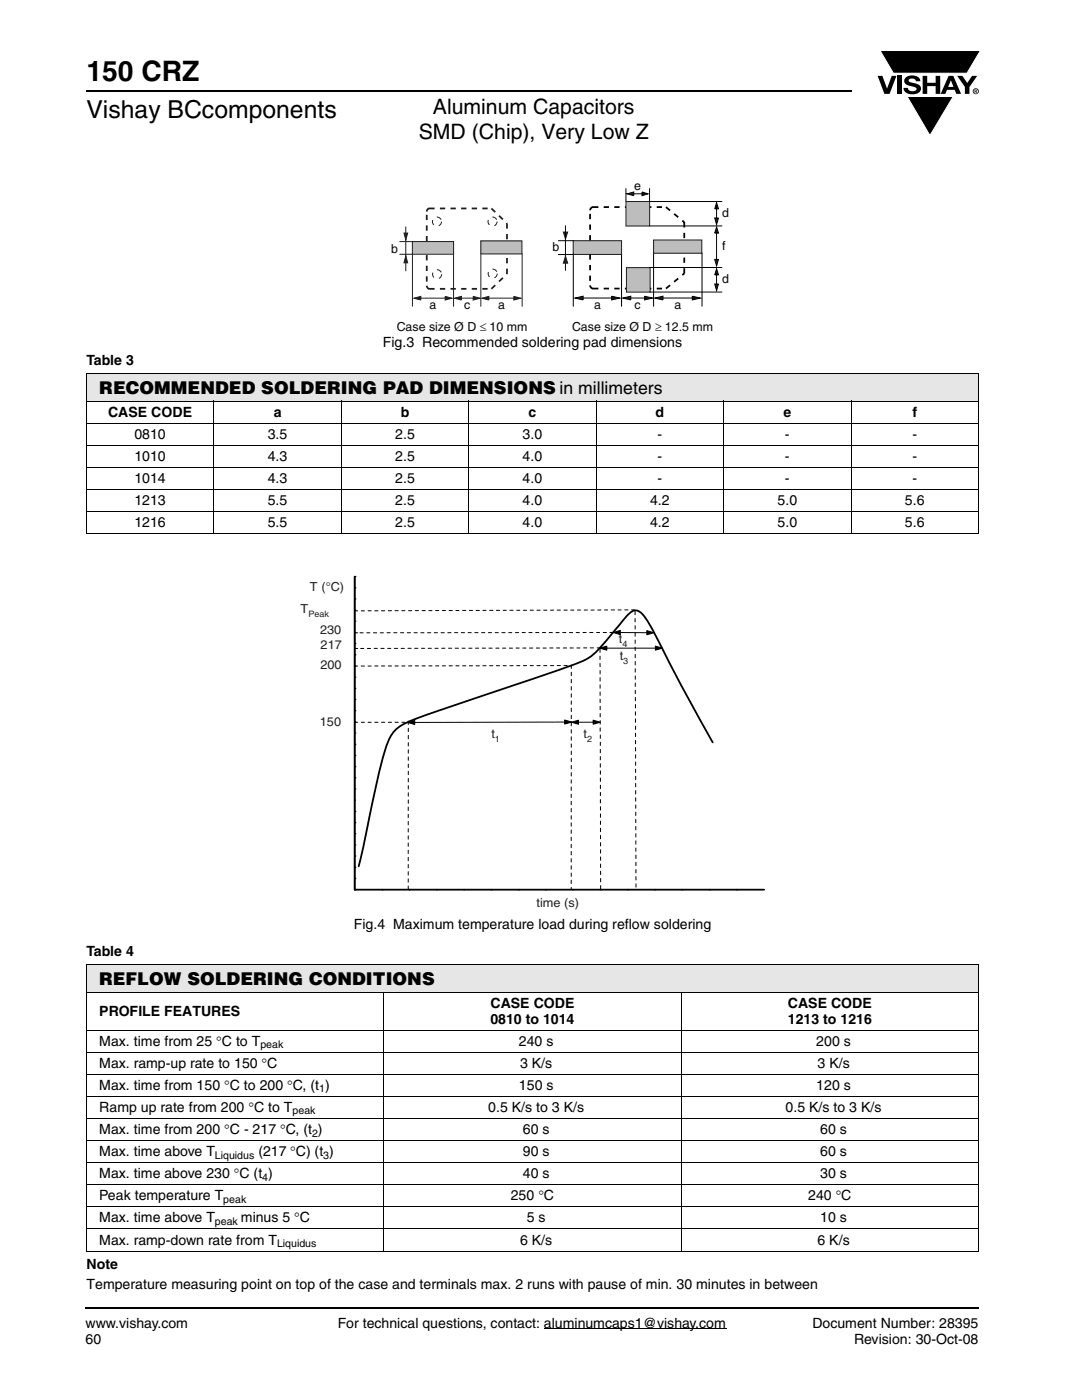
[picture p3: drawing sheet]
<svg xmlns="http://www.w3.org/2000/svg" width="216mm" height="279mm" viewBox="0 0 216 279" stroke-linecap="round" stroke-linejoin="round" font-family="sans-serif">
<g fill="#000">
<path d="M175.1 15.1h1l.9 2.6 .9-2.6h1l-1.4 3.6h-1zM175.6 10.1h20l-2.7 4.5h-14.6zM179 15.1h.9v3.6h-.9zM180.8 15.4a2.1 2.1 0 0 1 2.7 .4l.1 .4h-.8a.79 .79 0 0 0-.7-.5 .79 .79 0 0 0-.8 .4l.2 .3 1 .2a1.08 1.08 0 0 1 1.3 1 1.08 1.08 0 0 1-1.1 1.2 1.73 1.73 0 0 1-2.4-1.3h.9a.96 .96 0 0 0 .8 .7 .96 .96 0 0 0 .9-.4 1.31 1.31 0 0 0-1.2-.6 1.03 1.03 0 0 1-1.1-.6 1.03 1.03 0 0 1 .2-1.2zM184.1 15.1h.9v1.4h1.7v-1.4h.9v3.6h-.9v-1.5h-1.7v1.5h-.9zM181 19.3h9.2l-4.6 7.8zM191 15.1h1l1 1.5 1-1.5h1l-1.6 2.3v1.3h-.9v-1.4z"/>
<path d="M189.7 16l-.5 1.3h1.1zM189.3 15.1h.9l1.6 3.6h-1l-.3-.8h-1.5l-.4 .8h-.9z"/>
<path d="M194.6 18v.2l.2-.1v-.1zM194.5 17.9h.4l.1 .2-.2 .2 .2 .2-.3-.2-.1 .2h-.1zM194.2 18.2a.5 .5 0 0 0 1 0 .5 .5 0 0 0-1 0zM194.1 18.2a.6 .6 0 0 1 1.2 0 .6 .6 0 0 1-1.2 0z"/>
</g>
<path d="M175.6 10.1h20l-2.7 4.5h-14.6zM181 19.3h9.2l-4.6 7.8z" fill="none" stroke="#fff" stroke-width=".2"/>
<path d="M108.5 265.2h36.4" fill="none" stroke="#000" stroke-width=".2"/>
<path d="M17.3 18.2h152.7M17.1 261.1h178.2" fill="none" stroke="#000" stroke-width=".36"/>
<path d="M78.1 35.7h67.4v30.8h-67.4z" fill="#fff"/>
<path d="M95.9 48.1h8.2v2.6h-8.2z" fill="#bcbdbf"/>
<path d="M90.5 50.7v10.5M95.9 48.1h8.2v2.6h-8.2zM95.9 50.7v10.5" fill="none" stroke="#211e1e" stroke-width=".2"/>
<path d="M82.3 48.2h8.2v2.5h-8.2z" fill="#bcbdbf"/>
<path d="M79.7 48.2h2.6M82.3 48.2h8.2v2.5h-8.2zM82.3 50.7v10.5M104.2 50.6v10.6" fill="none" stroke="#211e1e" stroke-width=".2"/>
<path d="M80.6 46.5h.7l-.3 1.4z" fill="#211e1e"/>
<path d="M80.6 46.5h.7l-.3 1.4zM81 45.2v8.9" fill="none" stroke="#211e1e" stroke-width=".2"/>
<path d="M85.2 42.2l.1-.4 .4-.2M85.2 48.2v-6M85.2 50.9v6.1M85.2 57l.1 .4 .4 .2M85.7 41.6h12.4M85.7 57.6h12.4M98.1 41.6l3.1 3M98.1 57.6l3.1-2.9M101.2 44.6v3.4M101.2 54.7v-4" fill="none" stroke="#211e1e" stroke-width=".35" stroke-dasharray="1.1 1.1" stroke-linecap="butt"/>
<path d="M94.4 59.1l1.4 .4-1.4 .4z" fill="#211e1e"/>
<path d="M94.4 59.1l1.4 .4-1.4 .4z" fill="none" stroke="#211e1e" stroke-width=".2" stroke-dasharray="5.3 1.1" stroke-linecap="butt"/>
<path d="M91.4 59.5h3.9" fill="none" stroke="#211e1e" stroke-width=".2"/>
<path d="M90.7 59.5l1.4-.4v.8z" fill="#211e1e"/>
<path d="M90.7 59.5l1.4-.4v.8z" fill="none" stroke="#211e1e" stroke-width=".2" stroke-dasharray="5.3 1.1" stroke-linecap="butt"/>
<path d="M102.5 59.1l1.4 .4-1.4 .4z" fill="#211e1e"/>
<path d="M102.5 59.1l1.4 .4-1.4 .4z" fill="none" stroke="#211e1e" stroke-width=".2" stroke-dasharray="5.3 1.1" stroke-linecap="butt"/>
<path d="M96.9 59.5h6" fill="none" stroke="#211e1e" stroke-width=".2"/>
<path d="M96.2 59.5l1.3-.4v.8z" fill="#211e1e"/>
<path d="M96.2 59.5l1.3-.4v.8z" fill="none" stroke="#211e1e" stroke-width=".2" stroke-dasharray="5.3 1.1" stroke-linecap="butt"/>
<path d="M88.8 59.1l1.4 .4-1.4 .4z" fill="#211e1e"/>
<path d="M88.8 59.1l1.4 .4-1.4 .4z" fill="none" stroke="#211e1e" stroke-width=".2" stroke-dasharray="5.3 1.1" stroke-linecap="butt"/>
<path d="M83.1 59.5h6.3" fill="none" stroke="#211e1e" stroke-width=".2"/>
<path d="M82.6 59.5l1.4-.4v.8z" fill="#211e1e"/>
<path d="M82.6 59.5l1.4-.4v.8z" fill="none" stroke="#211e1e" stroke-width=".2" stroke-dasharray="5.3 1.1" stroke-linecap="butt"/>
<g fill="none" stroke="#211e1e" stroke-width=".2" stroke-dasharray="1.1 1.1" stroke-linecap="butt">
<circle cx="87.2" cy="44.2" r=".9"/>
<circle cx="87.2" cy="54.7" r=".9"/>
<circle cx="98.3" cy="44.2" r=".9"/>
<circle cx="98.3" cy="54.6" r=".9"/>
</g>
<path d="M79.7 50.7h2.6" fill="none" stroke="#211e1e" stroke-width=".2"/>
<path d="M81 51.1l.3 1.3h-.7z" fill="#211e1e"/>
<path d="M81 51.1l.3 1.3h-.7z" fill="none" stroke="#211e1e" stroke-width=".2"/>
<path d="M130.4 47.9h9.6v2.6h-9.6z" fill="#bcbdbf"/>
<path d="M130.4 47.9h9.6v2.6h-9.6z" fill="none" stroke="#211e1e" stroke-width=".2"/>
<path d="M124 50.6v10.6M130.4 50.6v10.6" fill="none" stroke="#000" stroke-width=".2"/>
<path d="M114.4 48h9.6v2.8h-9.6z" fill="#bcbdbf"/>
<path d="M114.4 48h9.6v2.8h-9.6z" fill="none" stroke="#211e1e" stroke-width=".2"/>
<path d="M111.3 48h3.1M114.4 50.6v10.6M140.1 50.5v10.7" fill="none" stroke="#000" stroke-width=".2"/>
<path d="M112.4 46.3h.9l-.5 1.4z" fill="#211e1e"/>
<path d="M112.4 46.3h.9l-.5 1.4z" fill="none" stroke="#211e1e" stroke-width=".2"/>
<path d="M112.8 45v9" fill="none" stroke="#000" stroke-width=".2"/>
<path d="M117.7 42a.66 .66 0 0 1 .6-.7M117.7 48v-6M117.7 50.8v6.2M117.7 57a.66 .66 0 0 0 .6 .6M118.3 41.3h14.6M118.3 57.6h14.6M132.9 41.3l3.6 3M132.9 57.6l3.6-3M136.5 44.3v3.6M136.5 54.6v-4" fill="none" stroke="#000" stroke-width=".35" stroke-dasharray="1.1 1.1" stroke-linecap="butt"/>
<path d="M128.6 59.1l1.6 .4-1.6 .4z" fill="#211e1e"/>
<path d="M128.6 59.1l1.6 .4-1.6 .4z" fill="none" stroke="#000" stroke-width=".2" stroke-dasharray="5.3 1.1" stroke-linecap="butt"/>
<path d="M125.4 59.5h3.8" fill="none" stroke="#000" stroke-width=".2"/>
<path d="M124.3 59.5l1.6-.4v.8z" fill="#211e1e"/>
<path d="M124.3 59.5l1.6-.4v.8z" fill="none" stroke="#000" stroke-width=".2" stroke-dasharray="5.3 1.1" stroke-linecap="butt"/>
<path d="M138.1 59.1l1.7 .4-1.7 .4z" fill="#211e1e"/>
<path d="M138.1 59.1l1.7 .4-1.7 .4z" fill="none" stroke="#000" stroke-width=".2" stroke-dasharray="5.3 1.1" stroke-linecap="butt"/>
<path d="M131.8 59.5h6.8" fill="none" stroke="#000" stroke-width=".2"/>
<path d="M130.7 59.5l1.6-.4v.8z" fill="#211e1e"/>
<path d="M130.7 59.5l1.6-.4v.8z" fill="none" stroke="#000" stroke-width=".2" stroke-dasharray="5.3 1.1" stroke-linecap="butt"/>
<path d="M122.1 59.1l1.6 .4-1.6 .4z" fill="#211e1e"/>
<path d="M122.1 59.1l1.6 .4-1.6 .4z" fill="none" stroke="#000" stroke-width=".2" stroke-dasharray="5.3 1.1" stroke-linecap="butt"/>
<path d="M115.8 59.5h6.9" fill="none" stroke="#000" stroke-width=".2"/>
<path d="M114.7 59.5l1.7-.4v.8z" fill="#211e1e"/>
<path d="M114.7 59.5l1.7-.4v.8z" fill="none" stroke="#000" stroke-width=".2" stroke-dasharray="5.3 1.1" stroke-linecap="butt"/>
<path d="M111.3 50.8h3.1" fill="none" stroke="#000" stroke-width=".2"/>
<path d="M112.8 51.1l.5 1.4h-.9z" fill="#211e1e"/>
<path d="M112.8 51.1l.5 1.4h-.9z" fill="none" stroke="#211e1e" stroke-width=".2"/>
<path d="M124.9 40.2h4.7v4.9h-4.7z" fill="#bcbdbf"/>
<path d="M124.9 40.2h4.7v4.9h-4.7z" fill="none" stroke="#211e1e" stroke-width=".2"/>
<path d="M125 53.4h4.7v4.9h-4.7z" fill="#bcbdbf"/>
<path d="M125 53.4h4.7v4.9h-4.7z" fill="none" stroke="#211e1e" stroke-width=".2"/>
<path d="M128.1 38.3l1.2 .4-1.2 .4z" fill="#211e1e"/>
<path d="M128.1 38.3l1.2 .4-1.2 .4z" fill="none" stroke="#000" stroke-width=".2" stroke-dasharray="5.3 1.1" stroke-linecap="butt"/>
<path d="M126 38.7h2.4" fill="none" stroke="#000" stroke-width=".2"/>
<path d="M125.2 38.7l1.3-.4v.8z" fill="#211e1e"/>
<path d="M125.2 38.7l1.3-.4v.8zM124.9 40.2v-2.6M129.6 40.2v-2.6" fill="none" stroke="#000" stroke-width=".2" stroke-dasharray="5.3 1.1" stroke-linecap="butt"/>
<path d="M143 40.5l.4 1.2h-.8z" fill="#211e1e"/>
<path d="M143 40.5l.4 1.2h-.8z" fill="none" stroke="#000" stroke-width=".2" stroke-dasharray="5.3 1.1" stroke-linecap="butt"/>
<path d="M143 41.2v2.5" fill="none" stroke="#000" stroke-width=".2"/>
<path d="M142.6 43.5h.8l-.4 1.3z" fill="#211e1e"/>
<path d="M142.6 43.5h.8l-.4 1.3z" fill="none" stroke="#000" stroke-width=".2" stroke-dasharray="5.3 1.1" stroke-linecap="butt"/>
<path d="M143 45.3l.4 1.2h-.8z" fill="#211e1e"/>
<path d="M143 45.3l.4 1.2h-.8z" fill="none" stroke="#000" stroke-width=".2" stroke-dasharray="5.3 1.1" stroke-linecap="butt"/>
<path d="M143 46.2v5.9" fill="none" stroke="#000" stroke-width=".2"/>
<path d="M142.6 51.8h.8l-.4 1.3z" fill="#211e1e"/>
<path d="M142.6 51.8h.8l-.4 1.3z" fill="none" stroke="#000" stroke-width=".2" stroke-dasharray="5.3 1.1" stroke-linecap="butt"/>
<path d="M143 53.6l.4 1.3h-.8z" fill="#211e1e"/>
<path d="M143 53.6l.4 1.3h-.8z" fill="none" stroke="#000" stroke-width=".2" stroke-dasharray="5.3 1.1" stroke-linecap="butt"/>
<path d="M143 54.5v2.6" fill="none" stroke="#000" stroke-width=".2"/>
<path d="M142.6 56.7h.8l-.4 1.3z" fill="#211e1e"/>
<path d="M142.6 56.7h.8l-.4 1.3z" fill="none" stroke="#000" stroke-width=".2" stroke-dasharray="5.3 1.1" stroke-linecap="butt"/>
<path d="M129.6 40.2h14.5M129.6 45.1h14.5M129.6 53.4h14.5M129.6 58.3h14.5" fill="none" stroke="#000" stroke-width=".2"/>
<path d="M17.3 74.5h178v5.6h-178z" fill="#e6e6e6"/>
<g fill="none" stroke="#000" stroke-width=".2">
<path d="M17.2 74.5h178.1M17.3 74.6v31.8M42.7 79.9v26.7M68.1 79.9v26.7M93.5 79.9v26.7M119 79.9v26.7M144.4 79.9v26.7M169.8 79.9v26.7M195.3 74.6v31.8M17.2 80.1h178.1M17.2 84.5h178.1M17.2 88.9h178.1"/>
<path d="M17.2 93.3h178.1M17.2 97.7h178.1M17.2 102.1h178.1M17.2 106.5h178.1"/>
</g>
<path d="M60 114.9h92.5v66.7h-92.5z" fill="#fff"/>
<g fill="none" stroke="#000" stroke-width=".29">
<path d="M70.8 115.1h.1M70.8 117.3h.1M70.8 119.5h.1M70.8 115.1v62.5M70.8 121.8h.1M70.8 124h.1M70.8 126.2h.1M70.8 128.4h.1M70.8 130.7h.1M70.8 132.9h.1M70.8 135.1h.1M70.8 137.4h.1"/>
<path d="M70.8 139.6h.1M70.8 141.8h.1M70.8 144.1h.1M70.8 146.3h.1M70.8 148.5h.1M70.8 150.8h.1M70.8 153h.1M70.8 155.2h.1M70.8 157.5h.1M70.8 161.9h.1M70.8 164.2h.1M70.8 166.4h.1"/>
<path d="M70.8 168.6h.1M70.8 170.8h.1M70.8 173.1h.1M70.8 175.3h.1M70.8 177.6h.1M76.2 177.6h.1M81.7 177.6h.1M87.1 177.6h.1M92.5 177.6h.1M98 177.6h.1M103.4 177.6h.1M108.8 177.6h.1"/>
<path d="M114.3 177.6h.1M119.7 177.6h.1M125.2 177.6h.1M130.6 177.6h.1M136 177.6h.1M141.5 177.6h.1M146.9 177.6h.1M152.4 177.6h.1"/>
</g>
<path d="M70.8 115.1v62.5h81.6M142.2 148.2a555.1 555.1 0 0 1-12.6-23.7l-.9-1.3a2.03 2.03 0 0 0-2.5-1.2l-1.3 1.2-3.5 4.2a13.9 13.9 0 0 1-5.5 4.7l-6.6 2.4-16.8 5.6a110.6 110.6 0 0 0-12.1 4.5 6.9 6.9 0 0 0-3.4 4.6 304 304 0 0 0-4.9 21.7l-.5 2" fill="none" stroke="#000" stroke-width=".36"/>
<g fill="none" stroke="#000" stroke-width=".2">
<path d="M70.7 129.4h.7M70.7 126.3h.7M70.7 132.9h.7M70.7 121.9h.7M71.8 126.3h.7M72 129.4h.6M72.1 132.9h.6M72.1 121.9h.6M73.2 126.3h.6M73.3 129.4h.6M73.4 132.9h.7M73.4 121.9h.7"/>
<path d="M74.5 126.3h.7M74.7 129.4h.6M74.8 132.9h.6M74.8 121.9h.6M75.9 126.3h.6M76 129.4h.6M76.1 132.9h.7M76.1 121.9h.7M77.2 126.3h.7M77.4 129.4h.6M77.5 132.9h.6M78.1 121.9h-.6"/>
<path d="M78.6 126.3h.6M78.7 129.4h.6M78.8 132.9h.7M78.8 121.9h.7M79.9 126.3h.7M80 129.4h.7M80.2 132.9h.6M80.2 121.9h.6M81.3 126.3h.6M81.4 129.4h.6M81.5 121.9h.7M82.2 132.9h-.7"/>
<path d="M82.6 126.3h.7M82.7 129.4h.7M82.9 132.9h.6M82.9 121.9h.6M84 126.3h.6M84.1 129.4h.6M84.2 132.9h.7M84.2 121.9h.7M85.3 126.3h.7M85.4 129.4h.7M85.6 132.9h.6M85.6 121.9h.6"/>
<path d="M86.7 126.3h.6M86.8 129.4h.6M86.9 132.9h.7M87.6 121.8l-.7 .1M88 126.3h.7M88.3 121.8h.6M88.8 129.4h-.7M88.9 132.9h-.6M89.5 129.4h.6M89.6 132.9h.7M89.6 121.8h.7M90 126.3h-.6"/>
<path d="M90.7 126.3h.6M90.8 129.4h.7M91 132.9h.6M91 121.8h.6M92 126.3h.7M92.2 129.4h.6M92.3 132.9h.6M92.3 121.8h.6M93.4 126.3h.6M93.5 129.4h.7M93.6 132.9h.7M93.6 121.8h.7"/>
<path d="M94.7 126.3h.7M95 132.9h.6M95 121.8h.6M95.5 129.3l-.6 .1M96.1 126.3h.6M96.2 129.3h.7M96.3 132.9h.7M96.3 121.8h.7M97.4 126.3h.7M97.6 129.3h.6M97.7 132.9h.6M97.7 121.8h.6"/>
<path d="M98.8 126.3h.6M98.9 129.3h.7M99 132.9h.7M99 121.8h.7M100.1 126.3h.7M100.3 129.3h.6M100.4 132.9h.6M101 121.8h-.6M101.5 126.3h.6M101.6 129.3h.7M101.7 132.9h.7M101.7 121.8h.7"/>
<path d="M103 129.3h.6M103.1 121.8h.6M103.5 126.2l-.7 .1M103.7 132.8l-.6 .1M104.2 126.2h.6M104.3 129.3h.6M104.4 132.8h.7M104.4 121.8h.7M105.5 126.2h.7M105.7 129.3h.6M105.8 132.8h.6M105.8 121.8h.6"/>
<path d="M106.9 126.2h.6M107 129.3h.6M107.1 132.8h.7M107.1 121.8h.7M108.2 126.2h.7M108.4 129.3h.6M108.5 132.8h.6M108.5 121.8h.6M109.6 126.2h.6M109.7 129.3h.6M109.8 132.8h.7M110.5 121.8h-.7"/>
<path d="M110.9 126.2h.7M111.1 129.3h.6M111.2 132.8h.6M111.2 121.8h.6M112.3 126.2h.6M112.4 129.3h.6M112.5 132.8h.7M112.5 121.8h.7M113.6 126.2h.7M113.8 129.3h.6M113.9 132.8h.3M113.9 121.8h.6"/>
<path d="M114 132.7v.7M114 134.2v.6M114 135.6v.7M114 137v.7M114 138.5v.6M114 139.9v.7M115 126.2h.6M115.1 129.3h.6M115.2 121.7h.7M116.3 126.2h.7M116.4 129.3h.7M116.6 121.7h.6"/>
<path d="M117.7 126.2h.6M117.8 129.3h.6M117.9 121.7h.7M119 126.2h.7M119.1 129.3h.7M119.7 129.3l1.4-.4v.9zM119.7 129.5v.7M119.7 131v.6M119.7 132.4v.7M119.7 133.8v.7M119.7 135.2v.7M119.7 136.7v.7"/>
<path d="M119.7 138.1v.7M119.7 139.5l.1 .7M119.9 121.7h-.6M120.4 129.3h11.1M120.4 126.2h.6M120.6 121.7h.7M121.7 126.2h.6M122 121.7h.6M122.3 126.2l1.5-.4v.8zM123 126.2l6.8 .1M123.3 121.7h.6M124.7 121.7h.6"/>
<path d="M126 121.7h.6M126.7 122v.7M126.7 123.4v.7M126.7 124.9v.6M126.7 126.3v.7M126.7 127.7v.7M126.7 129.2l.1 .6M126.8 130.6v.7M126.8 132v.7M126.8 133.5v.6M126.8 134.9v.7M126.8 136.3v.7"/>
<path d="M126.8 137.8v.6M126.8 139.2v.7M129.1 125.9l1.4 .4-1.4 .4zM130.8 128.9l1.4 .4-1.4 .5zM70.7 144.1h.7M72.1 144.1h.6M73.4 144.1h.7M74.8 144.1h.6M76.1 144.1h.7M77.5 144.1h.6M78.8 144.1h.7M80.2 144.1h.6"/>
<path d="M81.3 144.2l1.5-.4v.8zM81.5 143.9v.7M81.5 145.3v.7M81.5 146.8v.6M81.5 148.2v.7M81.5 149.6v.7M81.5 151.1v.6M81.5 152.5v.7M81.5 153.9v.7M81.5 155.4v.6M81.5 156.8v.7M81.5 158.2v.7"/>
<path d="M81.5 159.6v.7M112.7 143.7l1.4 .4-1.4 .4zM113.4 144.1l-31.4 .1M114 155.6v.7M114 157.1v.6M114 158.5v.7M114 159.9v.7M114 141.3v.7M114 142.8v.6M114 144.2v.7M114 145.6v.7M114 147v.7"/>
<path d="M114 148.5v.6M114 149.9v.7M114 151.3v.7M114 152.8v.6M114 154.2v.7M114 144.1l1.4-.4v.8zM114.7 144.1h4.4M118.4 143.7l1.4 .4-1.4 .4zM119.8 141v.6M119.8 142.4v.7M119.8 143.8v.7M119.8 145.3v.6"/>
<path d="M119.8 146.7v.7M119.8 148.1v.7M119.8 149.6v.6M119.8 151v.7M119.8 152.4v.7M119.8 153.8v.7M119.8 155.3v.6M119.8 156.7v.7M119.8 158.1v.7M119.8 159.6v.6M126.8 140.6v.7M126.8 142v.7"/>
<path d="M126.8 143.5v.6M126.8 144.9v.7M126.8 146.3v.7M126.8 147.8v.6M126.8 149.2v.7M126.8 150.6v.7M126.8 152.1v.6M126.8 153.5v.7M126.8 154.9v.7M126.8 156.3v.7M126.8 157.8v.7M126.8 159.2v.7"/>
<path d="M81.5 161.1v.6M81.5 162.5v.7M81.5 163.9v.7M81.5 165.4v.7M81.5 166.8v.7M81.5 168.2v.7M81.5 169.7v.6M81.5 171.1v.7M81.5 172.5v.7M81.5 174v.6M81.5 175.4v.7M81.5 176.8v.7"/>
<path d="M114 161.4v.6M114 162.8v.7M114 164.2v.7M114 165.6v.7M114 167.1v.7M114 168.5v.7M114 169.9v.7M114 171.4v.6M114 172.8v.7M114 174.2v.7M114 175.7v.6M114 177.1v.4"/>
<path d="M119.8 161v.7M119.8 162.4v.7M119.8 163.9v.6M119.8 165.3v.7M119.8 166.7v.7M119.8 168.2v.6M119.8 169.6v.7M119.8 171v.7M119.8 172.4v.7M119.8 173.9v.6M119.8 175.3v.7M119.8 176.7v.7"/>
<path d="M126.9 160.6v.7M126.9 162.1v.7M126.9 163.5v.7M126.9 164.9v.7M126.9 166.4v.6M126.9 167.8v.7M126.9 169.2v.7M126.9 170.7v.6M126.9 172.1v.7M126.9 173.5v.7M126.9 174.9v.7M126.9 176.4v.7"/>
</g>
<path d="M119.7 129.4l1.4-.4v.8zM122.3 126.2l1.5-.4v.9zM129.1 125.9l1.4 .4-1.4 .4zM130.8 129l1.4 .4-1.4 .4zM81.3 144.2l1.5-.4v.8zM112.7 143.7l1.4 .4-1.4 .4zM114 144.1l1.4-.4v.8zM118.4 143.7l1.4 .4-1.4 .4z" fill="#000"/>
<path d="M17.3 192.5h178v5.5h-178z" fill="#e6e6e6"/>
<g fill="none" stroke="#000" stroke-width=".2">
<path d="M17.2 192.5h178.1M17.2 198h178.1M17.3 192.6v57M76.6 197.9v51.9M135.9 197.9v51.9M195.3 192.6v57M17.2 205.6h178.1M17.2 210h178.1M17.2 214.4h178.1M17.2 218.8h178.1M17.2 223.2h178.1M17.2 227.6h178.1"/>
<path d="M17.2 232h178.1M17.2 236.5h178.1M17.2 240.9h178.1M17.2 245.3h178.1M17.2 249.7h178.1"/>
</g>
<text font-size="5.6" x="17.3" y="16.1">150 CRZ</text>
<text font-size="4.9" x="17.3" y="23.6">Vishay BCcomponents</text>
<g font-size="4.2">
<text x="86.4" y="22.8">Aluminum Capacitors</text>
<text x="83.6" y="27.7">SMD (Chip), Very Low Z</text>
</g>
<g font-size="3.5">
<text x="19.8" y="78.7">RECOMMENDED SOLDERING PAD DIMENSIONS in millimeters</text>
<text x="19.8" y="196.6">REFLOW SOLDERING CONDITIONS</text>
</g>
<g font-size="2.8">
<text x="76.4" y="69.3">Fig.3 Recommended soldering pad dimensions</text>
<text x="17.3" y="72.9">Table 3</text>
<text x="21.6" y="83.2">CASE CODE</text>
<text x="54.6" y="83.2">a</text>
<text x="80" y="83.2">b</text>
<text x="105.5" y="83.2">c</text>
<text x="130.8" y="83.2">d</text>
<text x="156.3" y="83.2">e</text>
<text x="182.1" y="83.2">f</text>
<text x="26.8" y="87.6">0810</text>
<text x="53.4" y="87.6">3.5</text>
<text x="78.9" y="87.6">2.5</text>
<text x="104.3" y="87.6">3.0</text>
<text x="131.2" y="87.6">-</text>
<text x="156.6" y="87.6">-</text>
<text x="182.1" y="87.6">-</text>
<text x="26.8" y="92">1010</text>
<text x="53.4" y="92">4.3</text>
<text x="78.9" y="92">2.5</text>
<text x="104.3" y="92">4.0</text>
<text x="131.2" y="92">-</text>
<text x="156.6" y="92">-</text>
<text x="182.1" y="92">-</text>
<text x="26.8" y="96.4">1014</text>
<text x="26.8" y="100.8">1213</text>
<text x="53.4" y="96.4">4.3</text>
<text x="53.4" y="100.8">5.5</text>
<text x="78.9" y="96.4">2.5</text>
<text x="78.9" y="100.8">2.5</text>
<text x="104.3" y="96.4">4.0</text>
<text x="104.3" y="100.8">4.0</text>
<text x="129.7" y="100.8">4.2</text>
<text x="131.2" y="96.4">-</text>
<text x="155.2" y="100.8">5.0</text>
<text x="156.6" y="96.4">-</text>
<text x="180.6" y="100.8">5.6</text>
<text x="182.1" y="96.4">-</text>
<text x="26.8" y="105.2">1216</text>
<text x="53.4" y="105.2">5.5</text>
<text x="78.9" y="105.2">2.5</text>
<text x="104.3" y="105.2">4.0</text>
<text x="129.7" y="105.2">4.2</text>
<text x="155.2" y="105.2">5.0</text>
<text x="180.6" y="105.2">5.6</text>
<text x="70.6" y="185.4">Fig.4 Maximum temperature load during reflow soldering</text>
<text x="17.3" y="190.8">Table 4</text>
<text x="19.8" y="202.7">PROFILE FEATURES</text>
<text x="97.9" y="201.1">CASE CODE</text>
<text x="157.2" y="201.1">CASE CODE</text>
<text x="19.8" y="208.7">Max. time from 25 °C to T</text>
<text x="97.9" y="204.3">0810 to 1014</text>
<text x="103.5" y="208.7">240 s</text>
<text x="157.2" y="204.3">1213 to 1216</text>
<text x="162.9" y="208.7">200 s</text>
<text x="19.8" y="213.1">Max. ramp-up rate to 150 °C</text>
<text x="103.8" y="213.1">3 K/s</text>
<text x="163.1" y="213.1">3 K/s</text>
<text x="19.8" y="217.5">Max. time from 150 °C to 200 °C, (t )</text>
<text x="19.8" y="221.9">Ramp up rate from 200 °C to T</text>
<text x="97.4" y="221.9">0.5 K/s to 3 K/s</text>
<text x="103.5" y="217.5">150 s</text>
<text x="156.8" y="221.9">0.5 K/s to 3 K/s</text>
<text x="162.9" y="217.5">120 s</text>
<text x="19.8" y="226.3">Max. time from 200 °C - 217 °C, (t )</text>
<text x="104.3" y="226.3">60 s</text>
<text x="163.7" y="226.3">60 s</text>
<text x="19.8" y="230.7">Max. time above T</text>
<text x="51.6" y="230.7">(217 °C) (t )</text>
<text x="104.3" y="230.7">90 s</text>
<text x="163.7" y="230.7">60 s</text>
<text x="19.8" y="235.1">Max. time above 230 °C (t )</text>
<text x="19.8" y="239.6">Peak temperature T</text>
<text x="101.9" y="239.6">250 °C</text>
<text x="104.3" y="235.1">40 s</text>
<text x="161.3" y="239.6">240 °C</text>
<text x="163.7" y="235.1">30 s</text>
<text x="19.8" y="244">Max. time above T</text>
<text x="48.1" y="244">minus 5 °C</text>
<text x="105.1" y="244">5 s</text>
<text x="163.7" y="244">10 s</text>
<text x="19.8" y="248.4">Max. ramp-down rate from T</text>
<text x="103.8" y="248.4">6 K/s</text>
<text x="163.1" y="248.4">6 K/s</text>
<text x="17.3" y="253.3">Note</text>
<text x="17.3" y="257.2">Temperature measuring point on top of the case and terminals max. 2 runs with pause of min. 30 minutes in between</text>
<text x="17.1" y="268.2">60</text>
<text x="17.1" y="265">www.vishay.com</text>
<text x="67.4" y="265">For technical questions, contact: aluminumcaps1@vishay.com</text>
<text x="162.1" y="265">Document Number: 28395</text>
<text x="170.4" y="268.2">Revision: 30-Oct-08</text>
</g>
<g font-size="2.5" fill="#050504">
<text x="126.6" y="37.8">e</text>
<text x="144.1" y="43.3">d</text>
<text x="78.1" y="50.5">b</text>
<text x="110.3" y="50.1">b</text>
<text x="144.1" y="50">f</text>
<text x="144.1" y="56.5">d</text>
<text x="79.2" y="66">Case size Ø D ≤ 10 mm</text>
<text x="85.7" y="61.8">a</text>
<text x="92.6" y="61.8">c</text>
<text x="99.4" y="61.8">a</text>
<text x="114.1" y="66">Case size Ø D ≥ 12.5 mm</text>
<text x="118.5" y="61.7">a</text>
<text x="126.6" y="61.7">c</text>
<text x="134.6" y="61.7">a</text>
</g>
<g font-size="2.5" fill="#231f20">
<text x="61.8" y="118">T (°C)</text>
<text x="60" y="122.4">T</text>
<text x="63.9" y="126.6">230</text>
<text x="64" y="129.6">217</text>
<text x="123.5" y="128.4">t</text>
<text x="123.7" y="131.8">t</text>
<text x="64" y="133.4">200</text>
<text x="63.8" y="144.9">150</text>
<text x="98.1" y="147.4">t</text>
<text x="116.4" y="147.3">t</text>
<text x="107" y="181.1">time (s)</text>
</g>
<g font-size="2.1">
<text x="52" y="209.2">peak</text>
<text x="63.7" y="218">1</text>
<text x="58.4" y="222.4">peak</text>
<text x="62.3" y="226.8">2</text>
<text x="42.9" y="231.2">Liquidus</text>
<text x="64.5" y="231.2">3</text>
<text x="52.3" y="235.6">4</text>
<text x="42.9" y="244.5">peak</text>
<text x="44.6" y="240.1">peak</text>
<text x="55.3" y="248.9">Liquidus</text>
</g>
<g font-size="1.8" fill="#231f20">
<text x="61.5" y="123.1">Peak</text>
<text x="124.2" y="129.1">4</text>
<text x="124.4" y="132.5">3</text>
<text x="98.8" y="148.1">1</text>
<text x="117.1" y="148">2</text>
</g>
</svg>
